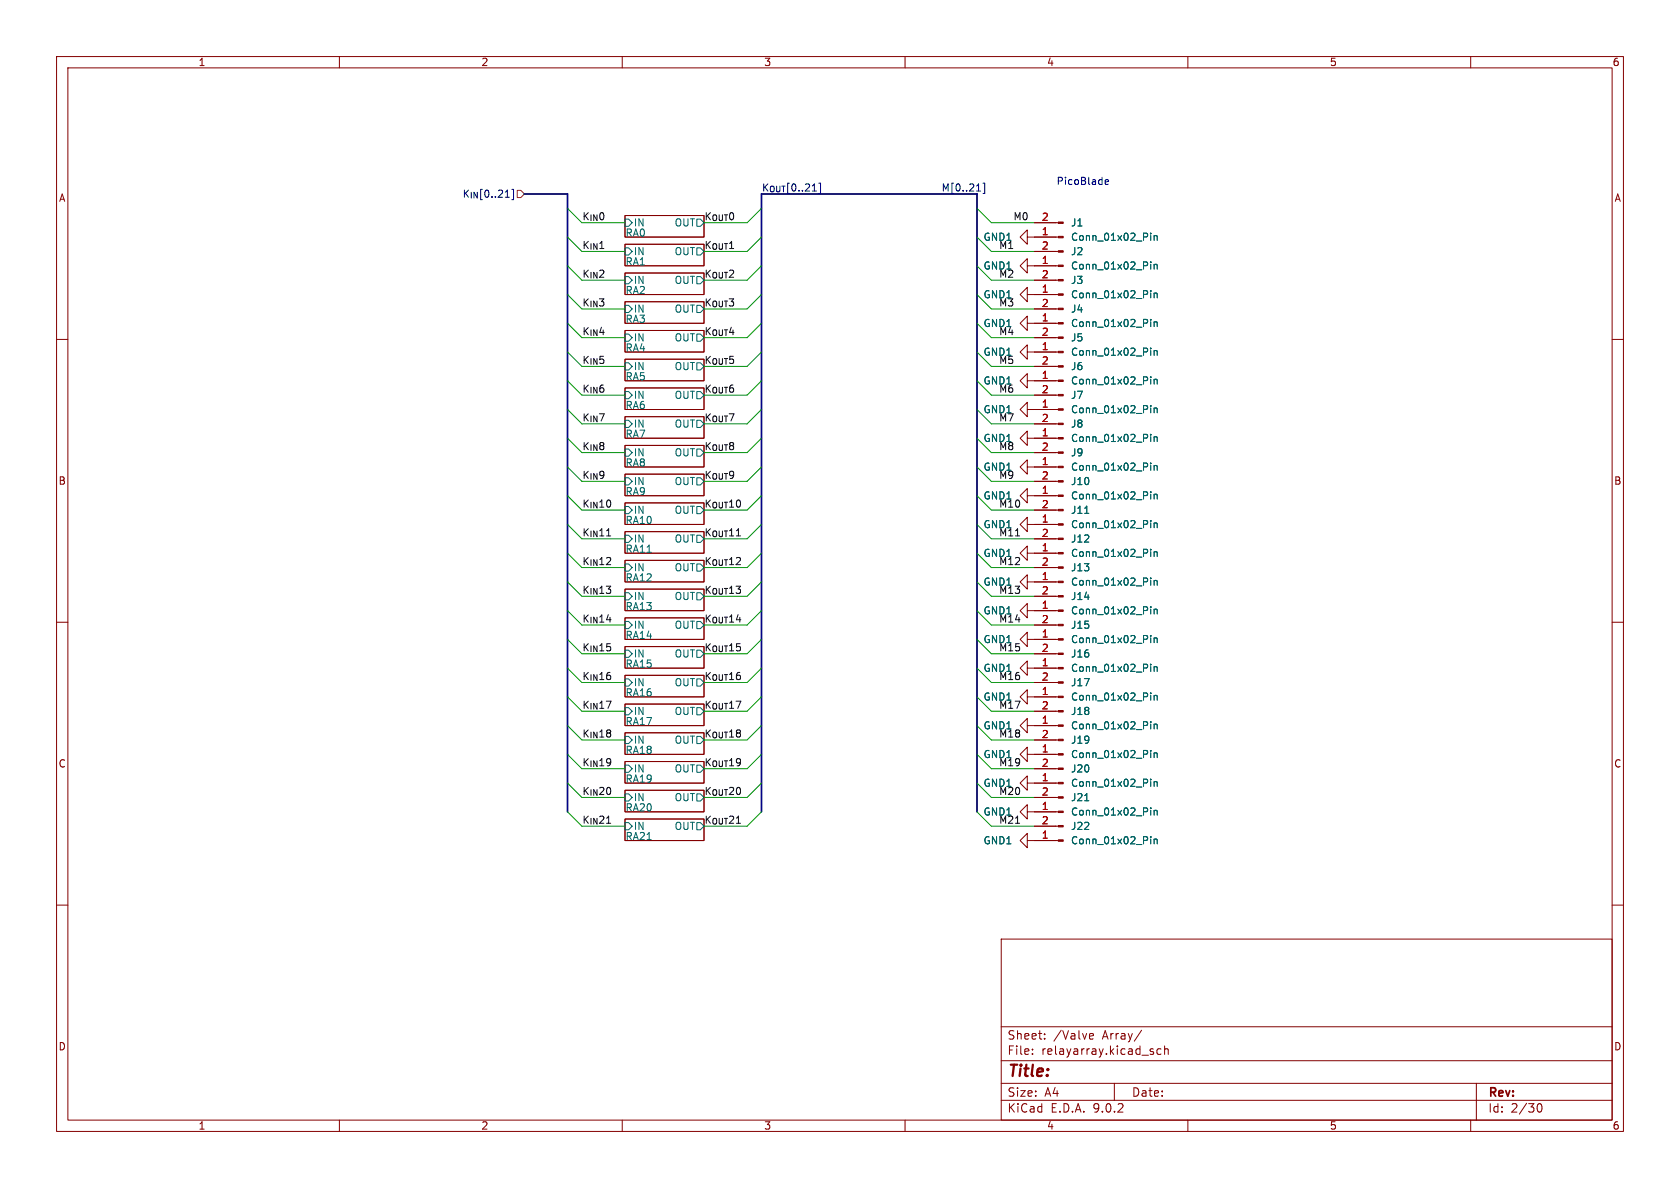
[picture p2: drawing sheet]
<svg xmlns="http://www.w3.org/2000/svg" width="297mm" height="210mm" viewBox="0 0 297 210" stroke-linecap="round" stroke-linejoin="round" font-family="sans-serif">
<g fill="none" stroke="#840000" stroke-width=".18">
<path d="M10 10h277v190h-277zM12 12h273v186h-273zM60 10v2M110 10v2M160 10v2M210 10v2M260 10v2M110.5 38.1h14v3.8h-14zM182.9 39.4h4.2M110.5 43.2h14v3.8h-14zM110.5 58.4h14v3.8h-14zM110.5 53.3h14v3.9h-14z"/>
<path d="M110.5 48.3h14v3.8h-14zM181.6 52.1v-1.3l-1.3 1.3 1.3 1.2v-1.2h5.5M181.6 47v-1.3l-1.3 1.3 1.3 1.3v-1.3h5.5M181.6 57.2v-1.3l-1.3 1.3 1.3 1.2v-1.2h5.5M181.6 41.9v-1.3l-1.3 1.3 1.3 1.3v-1.3h5.5M182.9 54.6h4.2M182.9 49.5h4.2M182.9 59.7h4.2M182.9 44.5h4.2M10 60h2M110.5 78.7h14v3.9h-14zM110.5 73.7h14v3.8h-14z"/>
<path d="M110.5 68.6h14v3.8h-14zM110.5 63.5h14v3.8h-14zM181.6 72.4v-1.3l-1.3 1.3 1.3 1.3v-1.3h5.5M181.6 77.5v-1.3l-1.3 1.3 1.3 1.2v-1.2h5.5M181.6 67.3v-1.3l-1.3 1.3 1.3 1.3v-1.3h5.5M181.6 62.2v-1.2l-1.3 1.2 1.3 1.3v-1.3h5.5M182.9 74.9h4.2M182.9 69.9h4.2M182.9 64.8h4.2M285 60h2M110.5 99.1h14v3.8h-14zM110.5 88.9h14v3.8h-14z"/>
<path d="M110.5 94h14v3.8h-14zM110.5 83.8h14v3.8h-14zM181.6 92.7v-1.3l-1.3 1.3 1.3 1.3v-1.3h5.5M181.6 82.6v-1.3l-1.3 1.3 1.3 1.2v-1.2h5.5M181.6 87.6v-1.2l-1.3 1.2 1.3 1.3v-1.3h5.5M181.6 97.8v-1.3l-1.3 1.3 1.3 1.3v-1.3h5.5M182.9 85.1h4.2M182.9 80h4.2M182.9 90.2h4.2M182.9 95.3h4.2M10 110h2M110.5 104.1h14v3.9h-14z"/>
<path d="M110.5 114.3h14v3.8h-14zM110.5 109.2h14v3.8h-14zM110.5 119.4h14v3.8h-14zM181.6 102.9v-1.3l-1.3 1.3 1.3 1.2v-1.2h5.5M181.6 113v-1.2l-1.3 1.2 1.3 1.3v-1.3h5.5M181.6 118.1v-1.3l-1.3 1.3 1.3 1.3v-1.3h5.5M181.6 108v-1.3l-1.3 1.3 1.3 1.2v-1.2h5.5M182.9 115.6h4.2M182.9 110.5h4.2M182.9 105.4h4.2M182.9 100.3h4.2M285 110h2"/>
<path d="M110.5 139.7h14v3.8h-14zM110.5 134.6h14v3.8h-14zM110.5 129.5h14v3.9h-14zM110.5 124.5h14v3.8h-14zM181.6 133.4v-1.3l-1.3 1.3 1.3 1.2v-1.2h5.5M181.6 138.4v-1.2l-1.3 1.2 1.3 1.3v-1.3h5.5M181.6 123.2v-1.3l-1.3 1.3 1.3 1.3v-1.3h5.5M181.6 128.3v-1.3l-1.3 1.3 1.3 1.2v-1.2h5.5M182.9 125.7h4.2M182.9 135.9h4.2M182.9 130.8h4.2M182.9 120.7h4.2"/>
<path d="M110.5 144.8h14v3.8h-14zM181.6 143.5v-1.3l-1.3 1.3 1.3 1.3v-1.3h5.5M181.6 148.6v-1.3l-1.3 1.3 1.3 1.3v-1.3h5.5M182.9 146.1h4.2M182.9 141h4.2M10 160h2M177 166h108v32h-108zM285 160h2M60 198v2M110 198v2M160 198v2M177 194.5h108"/>
<path d="M177 191.5h108M177 187.5h108M177 181.5h108M182.5 186.3v.1M182.5 185.5v.1M184.7 183.6v.1M184.7 182.8v.1M192.7 183.6h.5M192.7 182.8l.4-.1 .2 .4-.7 .1M197 191.5v3M201.8 182.1l-1.3 2M203.7 185.9l.3 .2-.3 .3"/>
<path d="M203.7 185.4l.2 .1M205.2 185.5l-.4-.1-.3 .3v.4l.2 .2h.5M205.9 185.5l.2-.1 .4 .1v.9M205.9 184.9v1.5M210 198v2M260 198v2M261 191.5v6.5M271.7 195.7l.2-.5 .2-.1a.81 .81 0 0 1 .6 .6 .81 .81 0 0 1-.3 .8h-.4l-.3-.5"/>
</g>
<g fill="none" stroke="#006464" stroke-width=".18">
<path d="M110.5 38.7h.6l.7 .7-.7 .6h-.6zM123.2 38.7h.6l.7 .7-.7 .6h-.6zM110.5 43.8h.6l.7 .7-.7 .6h-.6zM110.5 59.1h.6l.7 .6-.7 .6h-.6zM110.5 54h.6l.7 .6-.7 .6h-.6zM110.5 48.9h.6l.7 .6-.7 .7h-.6zM123.2 43.8h.6l.7 .7-.7 .6h-.6zM123.2 59.1h.6l.7 .6-.7 .6h-.6zM123.2 54h.6l.7 .6-.7 .6h-.6zM123.2 48.9h.6l.7 .6-.7 .7h-.6zM203.4 41.2v.1M203.4 41.6v.9"/>
<path d="M203.4 46.3v.1M203.4 46.7v.9M203.4 51.4v.1M203.4 51.8v.8M203.4 56.5v.1M203.4 56.9v.8M204 41.6v.9M204 46.7v.9M204 51.8v.8M204 56.9v.8M204 41.8l.2-.2 .3 .1 .1 .8M204 46.8l.2-.1 .3 .1 .1 .8"/>
<path d="M204 51.9l.2-.1 .3 .1 .1 .7M204 57l.2-.1h.3l.1 .8M110.5 79.4h.6l.7 .6-.7 .6h-.6zM110.5 74.3h.6l.7 .6-.7 .7h-.6zM110.5 69.2h.6l.7 .7-.7 .6h-.6zM110.5 64.1h.6l.7 .7-.7 .6h-.6zM123.2 79.4h.6l.7 .6-.7 .6h-.6zM123.2 74.3h.6l.7 .6-.7 .7h-.6zM123.2 69.2h.6l.7 .7-.7 .6h-.6zM123.2 64.1h.6l.7 .7-.7 .6h-.6zM203.4 61.5v.2M203.4 62v.8"/>
<path d="M203.4 66.6v.1M203.4 67v.9M203.4 71.7v.1M203.4 72.1v.9M203.4 76.8v.1M203.4 77.2v.8M204 62v.8M204 67v.9M204 72.1v.9M204 77.2v.8M204 77.3l.2-.1 .3 .1 .1 .7M204 62.1l.2-.1h.3l.1 .8"/>
<path d="M204 67.2l.2-.2 .3 .1 .1 .8M204 72.2l.2-.1 .3 .1 .1 .8M110.5 99.7h.6l.7 .6-.7 .7h-.6zM110.5 89.5h.6l.7 .7-.7 .6h-.6zM110.5 94.6h.6l.7 .7-.7 .6h-.6zM110.5 84.5h.6l.7 .6-.7 .6h-.6zM123.2 99.7h.6l.7 .6-.7 .7h-.6zM123.2 89.5h.6l.7 .7-.7 .6h-.6zM123.2 94.6h.6l.7 .7-.7 .6h-.6zM123.2 84.5h.6l.7 .6-.7 .6h-.6zM191.8 90.7h.7M203.4 81.9v.1"/>
<path d="M203.4 82.3v.8M203.4 86.9v.2M203.4 87.4v.8M203.4 92v.1M203.4 92.4v.9M203.4 97.1v.1M203.4 97.5v.9M204 82.3v.8M204 87.4v.8M204 92.4v.9M204 97.5v.9M204 82.4l.2-.1h.3l.1 .8"/>
<path d="M204 87.5l.2-.1h.3l.1 .8M204 92.6l.2-.2 .3 .1 .1 .8M204 97.6l.2-.1 .3 .1 .1 .8M110.5 104.8h.6l.7 .6-.7 .6h-.6zM110.5 114.9h.6l.7 .7-.7 .6h-.6zM110.5 109.9h.6l.7 .6-.7 .6h-.6zM123.2 104.8h.6l.7 .6-.7 .6h-.6zM123.2 114.9h.6l.7 .7-.7 .6h-.6zM123.2 109.9h.6l.7 .6-.7 .6h-.6zM203.4 102.2v.1M203.4 102.6v.8M203.4 107.3v.1"/>
<path d="M203.4 107.7v.8M203.4 112.3v.2M203.4 112.8v.8M203.4 117.4v.1M203.4 117.8v.9M204 102.6v.8M204 107.7v.8M204 112.8v.8M204 117.8v.9M204 102.7l.2-.1 .3 .1 .1 .7M204 107.8l.2-.1h.3l.1 .8M204 112.9l.2-.1h.3l.1 .8"/>
<path d="M204 118l.2-.2 .3 .1 .1 .8M110.5 135.3h.6l.7 .6-.7 .6h-.6zM110.5 130.2h.6l.7 .6-.7 .6h-.6zM110.5 125.1h.6l.7 .6-.7 .7h-.6zM110.5 120h.6l.7 .7-.7 .6h-.6zM123.2 135.3h.6l.7 .6-.7 .6h-.6zM123.2 130.2h.6l.7 .6-.7 .6h-.6zM123.2 125.1h.6l.7 .6-.7 .7h-.6zM123.2 120h.6l.7 .7-.7 .6h-.6zM203.4 122.5v.1M203.4 122.9v.9M203.4 127.6v.1"/>
<path d="M203.4 128v.8M203.4 132.7v.1M203.4 133.1v.8M203.4 137.7v.2M203.4 138.2v.8M204 122.9v.9M204 128v.8M204 133.1v.8M204 138.2v.8M204 123l.2-.1 .3 .1 .1 .8M204 128.1l.2-.1 .3 .1 .1 .7M204 133.2l.2-.1h.3l.1 .8"/>
<path d="M204 138.3l.2-.1h.3l.1 .8M110.5 140.3h.6l.7 .7-.7 .6h-.6zM110.5 145.4h.6l.7 .7-.7 .6h-.6zM123.2 140.3h.6l.7 .7-.7 .6h-.6zM123.2 145.4h.6l.7 .7-.7 .6h-.6zM191.8 141.5h.7M203.4 142.8v.1M203.4 143.2v.9M203.4 147.9v.1M203.4 148.3v.9M204 143.2v.9M204 148.3v.9"/>
<path d="M204 143.4l.2-.2 .3 .1 .1 .8M204 148.4l.2-.1 .3 .1 .1 .8"/>
</g>
<g fill="#840000" stroke="#840000" stroke-width=".18">
<path d="M187.1 77.3h.9v.3h-.9z"/>
<path d="M187.1 74.8h.9v.3h-.9z"/>
<path d="M187.1 87.5h.9v.3h-.9z"/>
<path d="M187.1 85h.9v.2h-.9z"/>
<path d="M187.1 57h.9v.3h-.9z"/>
<path d="M187.1 54.5h.9v.2h-.9z"/>
<path d="M187.1 128.1h.9v.3h-.9z"/>
<path d="M187.1 125.6h.9v.3h-.9z"/>
<path d="M187.1 51.9h.9v.3h-.9z"/>
<path d="M187.1 49.4h.9v.3h-.9z"/>
<path d="M187.1 138.3h.9v.3h-.9z"/>
<path d="M187.1 135.8h.9v.2h-.9z"/>
<path d="M187.1 133.2h.9v.3h-.9z"/>
<path d="M187.1 130.7h.9v.2h-.9z"/>
<path d="M187.1 118h.9v.2h-.9z"/>
<path d="M187.1 115.4h.9v.3h-.9z"/>
<path d="M187.1 148.5h.9v.2h-.9z"/>
<path d="M187.1 145.9h.9v.3h-.9z"/>
<path d="M187.1 72.3h.9v.2h-.9z"/>
<path d="M187.1 69.7h.9v.3h-.9z"/>
<path d="M187.1 67.2h.9v.2h-.9z"/>
<path d="M187.1 64.6h.9v.3h-.9z"/>
<path d="M187.1 143.4h.9v.2h-.9z"/>
<path d="M187.1 140.8h.9v.3h-.9z"/>
<path d="M187.1 62.1h.9v.3h-.9z"/>
<path d="M187.1 59.6h.9v.2h-.9z"/>
<path d="M187.1 41.8h.9v.2h-.9z"/>
<path d="M187.1 39.2h.9v.3h-.9z"/>
<path d="M187.1 112.9h.9v.3h-.9z"/>
<path d="M187.1 110.4h.9v.2h-.9z"/>
<path d="M187.1 82.4h.9v.3h-.9z"/>
<path d="M187.1 79.9h.9v.2h-.9z"/>
<path d="M187.1 46.9h.9v.2h-.9z"/>
<path d="M187.1 44.3h.9v.3h-.9z"/>
<path d="M187.1 107.8h.9v.3h-.9z"/>
<path d="M187.1 105.3h.9v.2h-.9z"/>
<path d="M187.1 92.6h.9v.2h-.9z"/>
<path d="M187.1 90h.9v.3h-.9z"/>
<path d="M187.1 97.7h.9v.2h-.9z"/>
<path d="M187.1 95.1h.9v.3h-.9z"/>
<path d="M187.1 123.1h.9v.2h-.9z"/>
<path d="M187.1 120.5h.9v.3h-.9z"/>
<path d="M187.1 102.7h.9v.3h-.9z"/>
<path d="M187.1 100.2h.9v.3h-.9z"/>
</g>
<path d="M91.4 33.7h.7l.6 .6-.6 .6h-.7z" fill="none" stroke="#725600" stroke-width=".18"/>
<path d="M179.5 94.7h.8M179.5 145.5h.8" fill="none" stroke="#0f0f0f" stroke-width=".18"/>
<path d="M172.6 33.8h.8M173.8 32.4h.3v1.8h-.3" fill="none" stroke="#000084" stroke-width=".18"/>
<path d="M92.7 34.3h7.6v109.2M134.6 143.5v-109.2h38.1v109.2" fill="none" stroke="#000084" stroke-width=".3"/>
<g fill="none" stroke="#009600" stroke-width=".18">
<path d="M100.3 36.8l2.6 2.6h7.6M134.6 36.8l-2.5 2.6h-7.6M172.7 36.8l2.6 2.6h7.6M100.3 41.9l2.6 2.6h7.6M100.3 52.1l2.6 2.5h7.6M100.3 57.2l2.6 2.5h7.6M100.3 47l2.6 2.5h7.6M134.6 41.9l-2.5 2.6h-7.6M134.6 52.1l-2.5 2.5h-7.6M134.6 57.2l-2.5 2.5h-7.6M134.6 47l-2.5 2.5h-7.6M172.7 41.9l2.6 2.6h7.6"/>
<path d="M172.7 52.1l2.6 2.5h7.6M172.7 57.2l2.6 2.5h7.6M172.7 47l2.6 2.5h7.6M100.3 67.3l2.6 2.6h7.6M100.3 77.5l2.6 2.5h7.6M100.3 72.4l2.6 2.5h7.6M100.3 62.2l2.6 2.6h7.6M134.6 67.3l-2.5 2.6h-7.6M134.6 77.5l-2.5 2.5h-7.6M134.6 72.4l-2.5 2.5h-7.6M134.6 62.2l-2.5 2.6h-7.6M172.7 67.3l2.6 2.6h7.6"/>
<path d="M172.7 77.5l2.6 2.5h7.6M172.7 72.4l2.6 2.5h7.6M172.7 62.2l2.6 2.6h7.6M100.3 92.7l2.6 2.6h7.6M100.3 97.8l2.6 2.5h7.6M100.3 87.6l2.6 2.6h7.6M100.3 82.6l2.6 2.5h7.6M134.6 92.7l-2.5 2.6h-7.6M134.6 97.8l-2.5 2.5h-7.6M134.6 87.6l-2.5 2.6h-7.6M134.6 82.6l-2.5 2.5h-7.6M172.7 92.7l2.6 2.6h7.6"/>
<path d="M172.7 97.8l2.6 2.5h7.6M172.7 87.6l2.6 2.6h7.6M172.7 82.6l2.6 2.5h7.6M100.3 113l2.6 2.6h7.6M100.3 102.9l2.6 2.5h7.6M100.3 108l2.6 2.5h7.6M100.3 118.1l2.6 2.6h7.6M134.6 113l-2.5 2.6h-7.6M134.6 102.9l-2.5 2.5h-7.6M134.6 108l-2.5 2.5h-7.6M134.6 118.1l-2.5 2.6h-7.6M172.7 113l2.6 2.6h7.6"/>
<path d="M172.7 102.9l2.6 2.5h7.6M172.7 108l2.6 2.5h7.6M172.7 118.1l2.6 2.6h7.6M100.3 138.4l2.6 2.6h7.6M100.3 128.3l2.6 2.5h7.6M100.3 123.2l2.6 2.5h7.6M100.3 133.4l2.6 2.5h7.6M134.6 138.4l-2.5 2.6h-7.6M134.6 128.3l-2.5 2.5h-7.6M134.6 123.2l-2.5 2.5h-7.6M134.6 133.4l-2.5 2.5h-7.6M172.7 138.4l2.6 2.6h7.6"/>
<path d="M172.7 128.3l2.6 2.5h7.6M172.7 123.2l2.6 2.5h7.6M172.7 133.4l2.6 2.5h7.6M100.3 143.5l2.6 2.6h7.6M134.6 143.5l-2.5 2.6h-7.6M172.7 143.5l2.6 2.6h7.6"/>
</g>
<path d="M195.4 32.2l.6-.1-.1-.3h-.3l-.2 .1v.6h.5" fill="none" stroke="#0000c2" stroke-width=".18"/>
<text font-size="2.8" fill="#840000" x="178" y="190.9">Title:</text>
<g font-size="2.1" fill="#840000">
<text x="178" y="184">Sheet:</text>
<text x="186.2" y="184">/Valve</text>
<text x="195" y="184">Array/</text>
<text x="178" y="186.7">File:</text>
<text x="184.1" y="186.7">relayarray.kicad_sch</text>
<text x="178" y="196.9">KiCad</text>
<text x="178" y="194.1">Size:</text>
<text x="184.7" y="194.1">A4</text>
<text x="185.7" y="196.9">E.D.A.</text>
<text x="193.3" y="196.9">9.0.2</text>
<text x="200" y="194.1">Date:</text>
<text x="263" y="194.3">Rev:</text>
<text x="263" y="196.9">Id:</text>
<text x="267.1" y="196.9">2/30</text>
</g>
<g font-size="1.8" fill="#840000">
<text x="35" y="11.9">1</text>
<text x="85" y="11.9">2</text>
<text x="135" y="11.9">3</text>
<text x="185" y="11.9">4</text>
<text x="235" y="11.9">5</text>
<text x="285" y="11.9">6</text>
<text x="10.3" y="35.9">A</text>
<text x="285.3" y="35.9">A</text>
<text x="10.3" y="85.9">B</text>
<text x="285.3" y="85.9">B</text>
<text x="10.3" y="135.9">C</text>
<text x="285.3" y="135.9">C</text>
<text x="10.3" y="185.9">D</text>
<text x="285.3" y="185.9">D</text>
<text x="35" y="199.9">1</text>
<text x="85" y="199.9">2</text>
<text x="135" y="199.9">3</text>
<text x="185" y="199.9">4</text>
<text x="235" y="199.9">5</text>
<text x="285" y="199.9">6</text>
</g>
<g font-size="1.8" fill="#000084">
<text x="81.7" y="35.2">K_{IN}[0..21]</text>
<text x="134.6" y="33.9">K_{OUT}[0..21]</text>
<text x="166.4" y="33.9">M[0..21]</text>
</g>
<text font-size="1.8" fill="#0000c2" x="186.7" y="32.8">PicoBlade</text>
<g font-size="1.8" fill="#0f0f0f">
<text x="102.9" y="39">K_{IN}0</text>
<text x="124.5" y="39">K_{OUT}0</text>
<text x="179.1" y="39">M0</text>
<text x="102.9" y="44.1">K_{IN}1</text>
<text x="124.5" y="44.1">K_{OUT}1</text>
<text x="102.9" y="49.2">K_{IN}2</text>
<text x="124.5" y="49.2">K_{OUT}2</text>
<text x="102.9" y="54.3">K_{IN}3</text>
<text x="102.9" y="59.3">K_{IN}4</text>
<text x="124.5" y="54.3">K_{OUT}3</text>
<text x="124.5" y="59.3">K_{OUT}4</text>
<text x="102.9" y="64.4">K_{IN}5</text>
<text x="124.5" y="64.4">K_{OUT}5</text>
<text x="102.9" y="69.5">K_{IN}6</text>
<text x="124.5" y="69.5">K_{OUT}6</text>
<text x="102.9" y="74.6">K_{IN}7</text>
<text x="124.5" y="74.6">K_{OUT}7</text>
<text x="102.9" y="79.7">K_{IN}8</text>
<text x="124.5" y="79.7">K_{OUT}8</text>
<text x="102.9" y="84.7">K_{IN}9</text>
<text x="102.9" y="89.8">K_{IN}10</text>
<text x="124.5" y="89.8">K_{OUT}10</text>
<text x="124.5" y="84.7">K_{OUT}9</text>
<text x="102.9" y="94.9">K_{IN}11</text>
<text x="124.5" y="94.9">K_{OUT}11</text>
<text x="102.9" y="100">K_{IN}12</text>
<text x="124.5" y="100">K_{OUT}12</text>
<text x="102.9" y="105.1">K_{IN}13</text>
<text x="124.5" y="105.1">K_{OUT}13</text>
<text x="102.9" y="110.1">K_{IN}14</text>
<text x="124.5" y="110.1">K_{OUT}14</text>
<text x="102.9" y="115.2">K_{IN}15</text>
<text x="124.5" y="115.2">K_{OUT}15</text>
<text x="102.9" y="125.4">K_{IN}17</text>
<text x="102.9" y="120.3">K_{IN}16</text>
<text x="124.5" y="120.3">K_{OUT}16</text>
<text x="124.5" y="125.4">K_{OUT}17</text>
<text x="102.9" y="130.5">K_{IN}18</text>
<text x="124.5" y="130.5">K_{OUT}18</text>
<text x="102.9" y="135.5">K_{IN}19</text>
<text x="124.5" y="135.5">K_{OUT}19</text>
<text x="102.9" y="140.6">K_{IN}20</text>
<text x="124.5" y="140.6">K_{OUT}20</text>
<text x="102.9" y="145.7">K_{IN}21</text>
<text x="124.5" y="145.7">K_{OUT}21</text>
</g>
<g font-size="1.8" fill="#006464">
<text x="110.5" y="41.9">RA0</text>
<text x="112" y="40.2">IN</text>
<text x="119.2" y="40.2">OUT</text>
<text x="189.2" y="40.2">J1</text>
<text x="110.5" y="47">RA1</text>
<text x="112" y="45.3">IN</text>
<text x="119.2" y="45.3">OUT</text>
<text x="173.8" y="47.9">GND1</text>
<text x="173.8" y="42.8">GND1</text>
<text x="176.5" y="44.1">M1</text>
<text x="189.2" y="42.8">Conn_01x02_Pin</text>
<text x="189.2" y="45.3">J2</text>
<text x="189.2" y="47.9">Conn_01x02_Pin</text>
<text x="110.5" y="52.1">RA2</text>
<text x="112" y="50.4">IN</text>
<text x="119.2" y="50.4">OUT</text>
<text x="173.8" y="52.9">GND1</text>
<text x="176.5" y="49.2">M2</text>
<text x="189.2" y="50.4">J3</text>
<text x="189.2" y="52.9">Conn_01x02_Pin</text>
<text x="110.5" y="57.2">RA3</text>
<text x="112" y="55.5">IN</text>
<text x="119.2" y="55.5">OUT</text>
<text x="173.8" y="58">GND1</text>
<text x="176.5" y="59.3">M4</text>
<text x="176.5" y="54.3">M3</text>
<text x="189.2" y="55.5">J4</text>
<text x="189.2" y="58">Conn_01x02_Pin</text>
<text x="110.5" y="62.2">RA4</text>
<text x="112" y="60.6">IN</text>
<text x="112" y="65.6">IN</text>
<text x="119.2" y="60.6">OUT</text>
<text x="119.2" y="65.6">OUT</text>
<text x="173.8" y="63.1">GND1</text>
<text x="176.5" y="64.4">M5</text>
<text x="189.2" y="65.6">J6</text>
<text x="189.2" y="60.6">J5</text>
<text x="189.2" y="63.1">Conn_01x02_Pin</text>
<text x="110.5" y="67.3">RA5</text>
<text x="112" y="70.7">IN</text>
<text x="119.2" y="70.7">OUT</text>
<text x="173.8" y="68.2">GND1</text>
<text x="176.5" y="69.5">M6</text>
<text x="189.2" y="70.7">J7</text>
<text x="189.2" y="68.2">Conn_01x02_Pin</text>
<text x="110.5" y="77.5">RA7</text>
<text x="110.5" y="72.4">RA6</text>
<text x="112" y="75.8">IN</text>
<text x="119.2" y="75.8">OUT</text>
<text x="173.8" y="73.3">GND1</text>
<text x="176.5" y="74.6">M7</text>
<text x="189.2" y="75.8">J8</text>
<text x="189.2" y="73.3">Conn_01x02_Pin</text>
<text x="110.5" y="82.6">RA8</text>
<text x="112" y="80.9">IN</text>
<text x="119.2" y="80.9">OUT</text>
<text x="173.8" y="78.3">GND1</text>
<text x="173.8" y="83.4">GND1</text>
<text x="176.5" y="79.7">M8</text>
<text x="189.2" y="78.3">Conn_01x02_Pin</text>
<text x="189.2" y="80.9">J9</text>
<text x="189.2" y="83.4">Conn_01x02_Pin</text>
<text x="110.5" y="87.6">RA9</text>
<text x="112" y="86">IN</text>
<text x="119.2" y="86">OUT</text>
<text x="173.8" y="88.5">GND1</text>
<text x="176.5" y="89.8">M10</text>
<text x="176.5" y="84.7">M9</text>
<text x="189.2" y="88.5">Conn_01x02_Pin</text>
<text x="189.2" y="86">J10</text>
<text x="110.5" y="92.7">RA10</text>
<text x="112" y="91">IN</text>
<text x="119.2" y="91">OUT</text>
<text x="173.8" y="93.6">GND1</text>
<text x="176.5" y="94.9">M11</text>
<text x="189.2" y="93.6">Conn_01x02_Pin</text>
<text x="189.2" y="91">J11</text>
<text x="110.5" y="97.8">RA11</text>
<text x="112" y="101.2">IN</text>
<text x="112" y="96.1">IN</text>
<text x="119.2" y="101.2">OUT</text>
<text x="119.2" y="96.1">OUT</text>
<text x="173.8" y="98.7">GND1</text>
<text x="176.5" y="100">M12</text>
<text x="189.2" y="98.7">Conn_01x02_Pin</text>
<text x="189.2" y="96.1">J12</text>
<text x="189.2" y="101.2">J13</text>
<text x="110.5" y="108">RA13</text>
<text x="110.5" y="102.9">RA12</text>
<text x="112" y="106.3">IN</text>
<text x="119.2" y="106.3">OUT</text>
<text x="173.8" y="103.7">GND1</text>
<text x="176.5" y="105.1">M13</text>
<text x="189.2" y="103.7">Conn_01x02_Pin</text>
<text x="189.2" y="106.3">J14</text>
<text x="110.5" y="113">RA14</text>
<text x="112" y="111.4">IN</text>
<text x="119.2" y="111.4">OUT</text>
<text x="173.8" y="113.9">GND1</text>
<text x="173.8" y="108.8">GND1</text>
<text x="176.5" y="110.1">M14</text>
<text x="189.2" y="113.9">Conn_01x02_Pin</text>
<text x="189.2" y="108.8">Conn_01x02_Pin</text>
<text x="189.2" y="111.4">J15</text>
<text x="110.5" y="118.1">RA15</text>
<text x="112" y="116.4">IN</text>
<text x="119.2" y="116.4">OUT</text>
<text x="173.8" y="119">GND1</text>
<text x="176.5" y="115.2">M15</text>
<text x="189.2" y="119">Conn_01x02_Pin</text>
<text x="189.2" y="116.4">J16</text>
<text x="110.5" y="123.2">RA16</text>
<text x="112" y="121.5">IN</text>
<text x="119.2" y="121.5">OUT</text>
<text x="173.8" y="124.1">GND1</text>
<text x="176.5" y="125.4">M17</text>
<text x="176.5" y="120.3">M16</text>
<text x="189.2" y="124.1">Conn_01x02_Pin</text>
<text x="189.2" y="121.5">J17</text>
<text x="110.5" y="128.3">RA17</text>
<text x="112" y="131.7">IN</text>
<text x="112" y="126.6">IN</text>
<text x="119.2" y="131.7">OUT</text>
<text x="119.2" y="126.6">OUT</text>
<text x="173.8" y="129.1">GND1</text>
<text x="176.5" y="130.5">M18</text>
<text x="189.2" y="129.1">Conn_01x02_Pin</text>
<text x="189.2" y="126.6">J18</text>
<text x="189.2" y="131.7">J19</text>
<text x="110.5" y="133.4">RA18</text>
<text x="112" y="136.8">IN</text>
<text x="119.2" y="136.8">OUT</text>
<text x="173.8" y="134.2">GND1</text>
<text x="176.5" y="135.5">M19</text>
<text x="189.2" y="134.2">Conn_01x02_Pin</text>
<text x="189.2" y="136.8">J20</text>
<text x="110.5" y="143.5">RA20</text>
<text x="110.5" y="138.4">RA19</text>
<text x="112" y="141.8">IN</text>
<text x="119.2" y="141.8">OUT</text>
<text x="173.8" y="139.3">GND1</text>
<text x="176.5" y="140.6">M20</text>
<text x="189.2" y="139.3">Conn_01x02_Pin</text>
<text x="189.2" y="141.8">J21</text>
<text x="110.5" y="148.6">RA21</text>
<text x="112" y="146.9">IN</text>
<text x="119.2" y="146.9">OUT</text>
<text x="173.8" y="144.4">GND1</text>
<text x="173.8" y="149.5">GND1</text>
<text x="176.5" y="145.7">M21</text>
<text x="189.2" y="149.5">Conn_01x02_Pin</text>
<text x="189.2" y="144.4">Conn_01x02_Pin</text>
<text x="189.2" y="146.9">J22</text>
</g>
<g font-size="1.8" fill="#a90000">
<text x="184.1" y="41.7">1</text>
<text x="184.1" y="39.1">2</text>
<text x="184.1" y="46.7">1</text>
<text x="184.1" y="44.2">2</text>
<text x="184.1" y="51.8">1</text>
<text x="184.1" y="49.3">2</text>
<text x="184.1" y="56.9">1</text>
<text x="184.1" y="54.4">2</text>
<text x="184.1" y="59.4">2</text>
<text x="184.1" y="64.5">2</text>
<text x="184.1" y="62">1</text>
<text x="184.1" y="69.6">2</text>
<text x="184.1" y="67.1">1</text>
<text x="184.1" y="77.2">1</text>
<text x="184.1" y="74.7">2</text>
<text x="184.1" y="72.1">1</text>
<text x="184.1" y="82.3">1</text>
<text x="184.1" y="79.8">2</text>
<text x="184.1" y="87.4">1</text>
<text x="184.1" y="84.8">2</text>
<text x="184.1" y="89.9">2</text>
<text x="184.1" y="92.5">1</text>
<text x="184.1" y="95">2</text>
<text x="184.1" y="97.5">1</text>
<text x="184.1" y="100.1">2</text>
<text x="184.1" y="107.7">1</text>
<text x="184.1" y="105.2">2</text>
<text x="184.1" y="102.6">1</text>
<text x="184.1" y="112.8">1</text>
<text x="184.1" y="110.2">2</text>
<text x="184.1" y="117.9">1</text>
<text x="184.1" y="115.3">2</text>
<text x="184.1" y="125.5">2</text>
<text x="184.1" y="122.9">1</text>
<text x="184.1" y="120.4">2</text>
<text x="184.1" y="128">1</text>
<text x="184.1" y="130.6">2</text>
<text x="184.1" y="135.6">2</text>
<text x="184.1" y="133.1">1</text>
<text x="184.1" y="138.2">1</text>
<text x="184.1" y="143.3">1</text>
<text x="184.1" y="140.7">2</text>
<text x="184.1" y="148.3">1</text>
<text x="184.1" y="145.8">2</text>
</g>
</svg>
